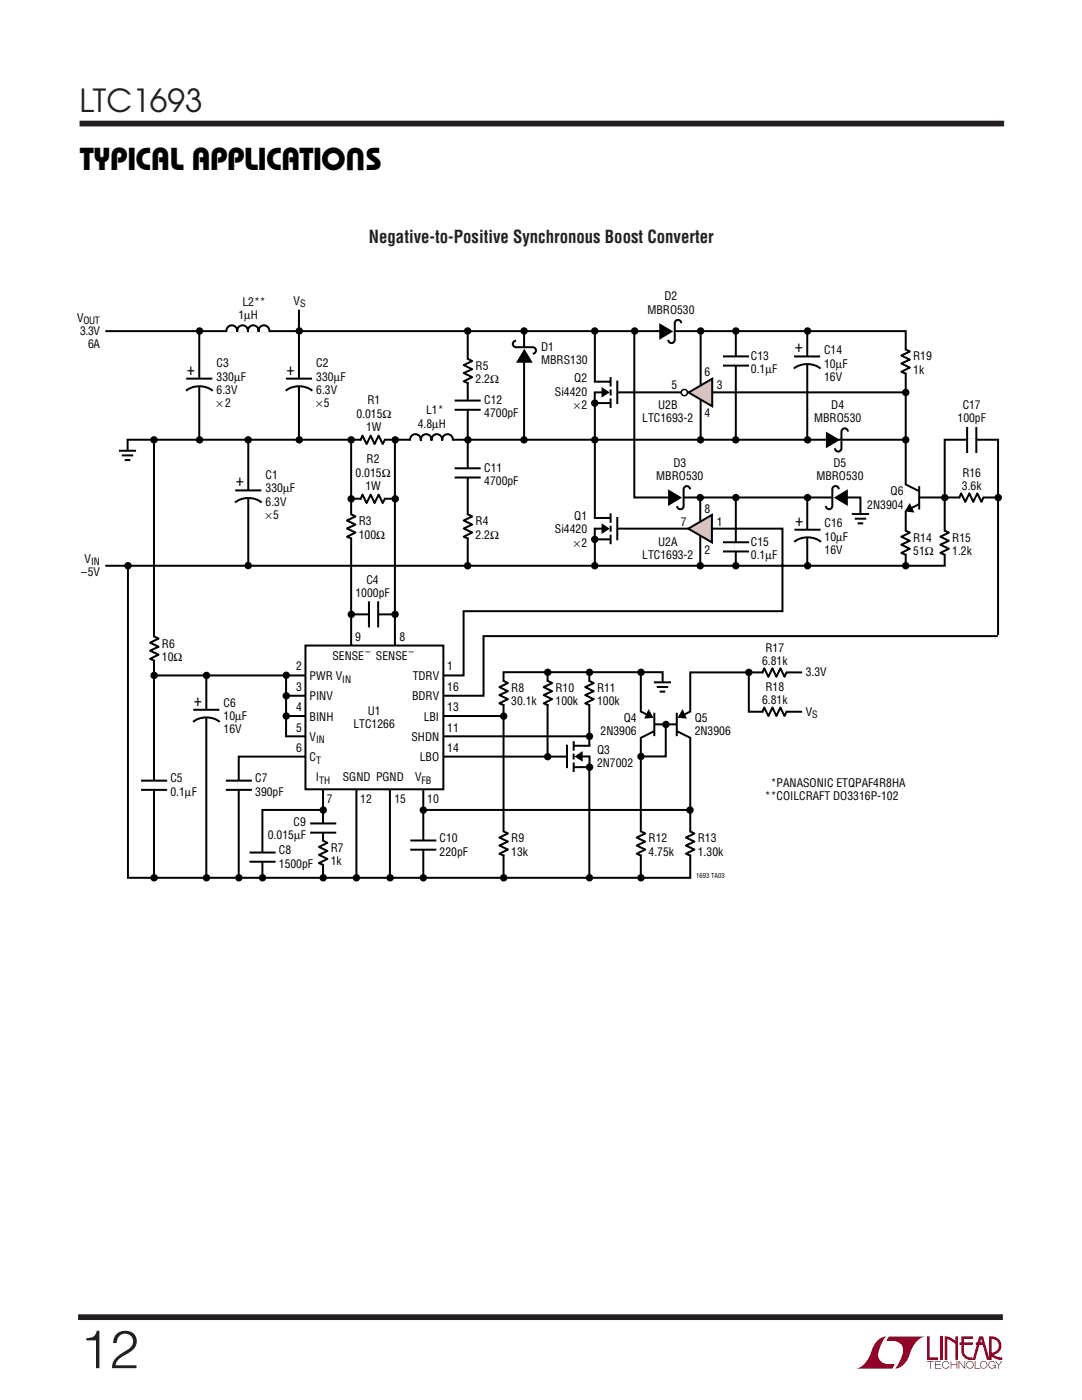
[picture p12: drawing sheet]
<svg xmlns="http://www.w3.org/2000/svg" width="216mm" height="279mm" viewBox="0 0 216 279" stroke-linecap="round" stroke-linejoin="round" font-family="sans-serif">
<g fill="#900126">
<path d="M185 266.7h.5v4.2h1.7v.5h-2.2z"/>
<path d="M175.3 267.3l.5-.3 1.1-.3a5.3 5.3 0 0 0-1.6 4.3 2.68 2.68 0 0 0 3.3 1.3l-.5 .8h-7.3a5.1 5.1 0 0 0 3.2-3.9l.4-.8z"/>
<path d="M177.4 266.7h7.2a5.1 5.1 0 0 0-3.2 4 3.4 3.4 0 0 1-2.8 2.4 5.3 5.3 0 0 0 1.5-4.2 2.67 2.67 0 0 0-3.2-1.3z"/>
<path d="M187.6 266.7h.5v4.7h-.5z"/>
<path d="M188.5 266.7l1.1 .2 1 .7v-.9h.6v4.7h-.6v-3.2l-.9-.6-.7-.4v4.2h-.5z"/>
<path d="M184.9 271.6h1.4v.2h-.6v1.3h-.1v-1.3h-.7z"/>
<path d="M186.6 271.6h1.2v.2h-1.1v.5h1v.1h-1v.6h1.1v.1h-1.2z"/>
<path d="M189.7 271.6h.1v.7h1.1v-.7h.1v1.5h-.1v-.7h-1.1v.7h-.1z"/>
<path d="M191.3 271.6h.1l1.1 1.3v-1.3h.1v1.5l-.1 .1-1.1-1.4v1.3h-.1z"/>
<path d="M194.5 271.6h.1v1.4h1v.1h-1.1z"/>
<path d="M198.6 271.6h.1l.6 .8 .5-.8h.2l-.7 .9v.6h-.1v-.6z"/>
<path d="M191.8 266.7h2.3v.5h-1.8v.7h1.8v.5h-1.8v1.2a1.37 1.37 0 0 0 1.8 1.3v.5l1.3-4.7h.8l1.1 4.3v-4.3a1.91 1.91 0 0 1 2.5 1.4 1.91 1.91 0 0 1-1.5 2.3l.7 .4 1 .1v.5h-.4a3.5 3.5 0 0 1-1.9-.8v-.6a1.39 1.39 0 0 0 1.6-1.3 1.39 1.39 0 0 0-1.4-1.5v4.2h-1l-.8-3h-1.4v-.5h1.3l-.2-.7-1.2 4.2a2.13 2.13 0 0 1-2.7-1.3l-.1-1.7h-.3v-.5h.3z"/>
<path d="M193 271.8a.75 .75 0 0 1 1.2 .2 .75 .75 0 0 1-.4 1.1 .75 .75 0 0 1-1-.7h.1a.61 .61 0 0 0 .9 .5 .61 .61 0 0 0 .2-1 .61 .61 0 0 0-1 .2l-.1 .3h-.1z"/>
<path d="M195.7 271.8a.75 .75 0 0 1 1.2 .2 .75 .75 0 0 1-.4 1.1 .75 .75 0 0 1-1-.7h.2a.61 .61 0 0 0 .8 .5 .61 .61 0 0 0 .2-1 .61 .61 0 0 0-1 .2v.3h-.2z"/>
<path d="M197.4 271.8a.74 .74 0 0 1 1.2 .3h-.1a.61 .61 0 0 0-1-.2 .61 .61 0 0 0 .1 1 .61 .61 0 0 0 .9-.4h-.5v-.1h.7v.7h-.2v-.3a.76 .76 0 0 1-1.1 .2 .76 .76 0 0 1 0-1.2z"/>
<path d="M188.2 271.8a.74 .74 0 0 1 1.2 .4h-.1a.61 .61 0 0 0-.9-.3 .61 .61 0 0 0-.1 1 .61 .61 0 0 0 1-.3h.1a.75 .75 0 0 1-1.1 .4 .75 .75 0 0 1-.1-1.2z"/>
</g>
<path d="M15.9 24.7h184.5M15.6 262.9h184.5" fill="none" stroke="#231f20" stroke-width="1.1" stroke-linecap="butt"/>
<g fill="none" stroke="#000" stroke-width=".4">
<path d="M21 66.1h159.7v46.8M39.8 66.1v21.7M59.7 61.8v26M93.3 66v46.9M104.6 66.1v21.7M118.7 66v46.9M126.6 66v33.3h45.1v4.5M139.8 66.1v21.7M146.8 66.1v21.7M30.7 87.8v87.4M49.5 87.8v25.1M70 99.5h8.8"/>
<path d="M70.1 87.9v43.8M78.8 87.9v43.8M146.8 99.4v13.5M161.1 99.4v13.5M183.2 99.3h16M21 112.9h167.5v-25.1h10.7v38.9M25.5 112.9v62.3h112.2v-41h22.4M123.3 105.5h32.8v16.5h-63.6v12.8h-61.5M41.2 134.9v40.3M57.1 134.8v12.1h60.5M149.4 134.2v7.8h10.7M199.1 127h-102.6v11.9h-39.4"/>
<path d="M57.1 142.9h43.4M64.5 153v22.1M71.1 152.5v22.6M77.8 152.5v22.6M84.5 153v22.1M113.1 151h-65.5v24.2M130.1 144.6h5.4M49.8 170.1h5.2M49.8 172h5.2M61.9 164.3h5.2M61.9 166.2h5.2M64.4 167.8l.9 .4-1.7 .8 1.7 .8-1.7 .8 1.7 .8-1.7 .8 1 .5"/>
<path d="M64.5 161.6h-12.1v13.5"/>
</g>
<g fill="#000">
<circle cx="118.7" cy="66.1" r=".74"/>
<circle cx="126.6" cy="66.1" r=".74"/>
<circle cx="139.8" cy="66.1" r=".74"/>
<circle cx="118.7" cy="87.8" r=".74"/>
<circle cx="139.8" cy="87.8" r=".74"/>
<circle cx="25.5" cy="112.9" r=".74"/>
<circle cx="118.7" cy="112.9" r=".74"/>
<circle cx="30.8" cy="134.8" r=".74"/>
<circle cx="41.2" cy="134.8" r=".74"/>
<circle cx="57.1" cy="134.8" r=".74"/>
<circle cx="57.1" cy="138.9" r=".74"/>
<circle cx="70.1" cy="122.6" r=".74"/>
<circle cx="78.8" cy="122.6" r=".74"/>
<circle cx="109.3" cy="134.2" r=".74"/>
<circle cx="57.1" cy="142.9" r=".74"/>
<circle cx="100.5" cy="142.9" r=".74"/>
<circle cx="30.8" cy="175.2" r=".74"/>
<circle cx="41.2" cy="175.2" r=".74"/>
<circle cx="47.7" cy="175.2" r=".74"/>
<circle cx="52.4" cy="175.2" r=".74"/>
<circle cx="64.5" cy="161.7" r=".74"/>
<circle cx="64.5" cy="175.2" r=".74"/>
<circle cx="71.1" cy="175.2" r=".74"/>
<circle cx="77.8" cy="175.2" r=".74"/>
<circle cx="84.5" cy="161.7" r=".74"/>
<circle cx="84.5" cy="175.2" r=".74"/>
<circle cx="100.5" cy="175.2" r=".74"/>
<circle cx="117.6" cy="175.2" r=".74"/>
<circle cx="127.9" cy="175.2" r=".74"/>
<circle cx="137.7" cy="161.7" r=".74"/>
</g>
<path d="M52.4 170.2v1.8M64.5 167.9v4.6M64.5 164.4v1.8" fill="none" stroke="#fff" stroke-width=".66" stroke-linecap="butt"/>
<path d="M61 128.8h27.5v28.7h-27.5z" fill="#fff" stroke="#000" stroke-width=".4"/>
<g fill="none" stroke="#fff" stroke-width=".66" stroke-linecap="butt">
<path d="M59.7 75.6v1.5M93.3 80v1.8M93.4 71.8v4.5M104.6 69.3v2.1M118.7 76.2v4.2M132.5 66.2h2.1M146.9 71.2v1.8M161.1 71.2v1.5M180.7 69.9v4.5M49.5 97.9v1.5M93.3 93.5v1.8M134.3 99.3h2.1"/>
<path d="M165.8 87.8h2.1M166.1 99.3h2.1M180.7 96.8v5.1M181.9 99.4h1.5M191.6 99.3h4.5M193 87.8h1.8M70.1 102.8v4.5M93.4 102.8v4.5M118.7 103.4v4.2M146.9 108.2v1.9M161.1 105.7v1.5M180.7 106v4.6"/>
<path d="M188.5 106v4.6M30.8 127.2v4.5M73.6 122.6h1.9M100.5 136v4.6M109.3 136v4.6M117.6 136v4.6M152.3 134.2h4.5M30.8 155.8v1.8M41.2 141.7v1.5M47.7 155.8v1.8M117.6 148.8v4.3M127.9 142.1v5"/>
<path d="M129 144.6h1.6M135 144.6h1.6M137.7 142.1v5M152.3 142h4.5M84.5 167.8v1.8M100.5 166.1v4.5M127.9 166.1v4.5M137.7 166.1v4.5"/>
</g>
<g fill="none" stroke="#000" stroke-width=".4">
<path d="M57 78a4.4 4.4 0 0 1 5.3 0M57 75.6h5.3M90.7 79.9h5.2M93.3 71.6l.9 .5-1.7 .8 1.7 .8-1.7 .8 1.7 .8-1.7 .8 1 .4M103 68a.64 .64 0 0 0-.7 .7 .64 .64 0 0 0 .7 .6h3.3a.64 .64 0 0 1 .6 .6 .64 .64 0 0 1-.6 .7M118.5 76.2h3.3M120.9 78.3h-2.2v2.1M121.8 75.2v1.9M121.8 79.5v1.9M121.8 77.7v1.2M123.2 76v4.6M135.9 64.5a.64 .64 0 0 0-.6-.7 .64 .64 0 0 0-.7 .7v3.3a.64 .64 0 0 1-.6 .7 .64 .64 0 0 1-.7-.7"/>
<path d="M144.3 71.1h5.2M144.3 73h5.2M158.4 73.6a4.4 4.4 0 0 1 5.3 0M158.4 71.1h5.3M161.1 66.1v21.7M180.6 69.7l.9 .4-1.7 .9 1.7 .8-1.7 .7 1.7 .9-1.7 .8 1 .4M46.9 97.9h5.2M90.7 81.8h5.2M90.7 93.5h5.2M90.7 95.3h5.2M118.5 80.4h3.3M137.7 97.7a.64 .64 0 0 0-.7-.7 .64 .64 0 0 0-.6 .7v3.3a.64 .64 0 0 1-.6 .6 .64 .64 0 0 1-.7-.6"/>
<path d="M139.7 99.4v13.5M167.4 97.6a.64 .64 0 0 0-.7-.6 .64 .64 0 0 0-.6 .6v3.4a.64 .64 0 0 1-.6 .6 .64 .64 0 0 1-.7-.6M169.2 86.1a.64 .64 0 0 0-.7-.6 .64 .64 0 0 0-.6 .7v3.3a.64 .64 0 0 1-.6 .6 .64 .64 0 0 1-.7-.6M180.7 96.7l2.7 1.3M183.4 97v4.7M193 85.2v5.2M194.8 85.2v5.2M196.3 99.2l-.5 1-.8-1.7-.8 1.7-.8-1.7-.8 1.7-.8-1.7-.4 .9M46.9 100.3a4.4 4.4 0 0 1 5.3 0M70 102.6l.9 .5-1.7 .8 1.7 .8-1.7 .8 1.7 .8-1.7 .8 1 .4M93.3 102.6l.9 .5-1.7 .8 1.7 .8-1.7 .8 1.7 .8-1.7 .8 1 .4M118.5 107.6h3.3"/>
<path d="M118.5 103.4h3.3M120.9 105.5h-2.2v2.1M121.8 102.4v1.9M121.8 106.7v1.9M121.8 104.9v1.2M123.2 103.2v4.6M144.3 108.2h5.2M144.3 110.1h5.2M158.5 108.1a4.4 4.4 0 0 1 5.3 0M158.5 105.7h5.2M170 102.6h3.4M170.6 103.5h2.2"/>
<path d="M171.1 104.4h1.2M180.6 105.9l.9 .4-1.7 .8 1.7 .8-1.7 .8 1.7 .8-1.7 .8 1 .5M183.4 100.6l-2.3 1.2M188.4 105.9l.9 .4-1.7 .8 1.7 .8-1.7 .8 1.7 .8-1.7 .8 1 .5M30.7 127l.9 .4-1.7 .9 1.7 .8-1.7 .7 1.7 .9-1.7 .8 1 .4M70 122.6h8.7M73.6 120v5.2M75.5 120v5.2M100.4 135.9l.9 .4-1.6 .8 1.6 .8-1.6 .8 1.6 .8-1.6 .9 .9 .4M109.3 135.9l.9 .4-1.7 .8 1.7 .8-1.7 .8 1.7 .8-1.7 .9 .9 .4M109.3 134.4v16.6M117.5 135.9l1 .4-1.7 .8 1.7 .8-1.7 .8 1.7 .8-1.7 .9 .9 .4"/>
<path d="M117.6 134.4v40.9M127.9 134.4v40.9M130.5 136.2h3.4M131 137.1h2.3M131.6 138h1.1M132.2 137.3v-3.1h-31.7v41.1M157 134.1l-.5 1-.8-1.7-.8 1.7-.8-1.7-.8 1.7-.8-1.7-.4 .9M28.2 155.8h5.2M28.2 157.6h5.2M38.5 144.1a4.4 4.4 0 0 1 5.3 0M38.6 141.7h5.2M45.1 155.8h5.2"/>
<path d="M45.1 157.6h5.2M113.1 148.6v4.7M114.5 150.4v1.2M114.5 147.9v1.9M114.5 152.2v1.9M114.5 148.8h3.3M114.5 153.1h3.3M115.4 151h2.2v2.1M127.8 142l2 1M130.5 145.9l-2.7 1.4M130.6 142.2v4.7M132.8 144.7v6.3h-4.9"/>
<path d="M135 142.2v4.7M135.1 145.9l2.7 1.4M137.8 142l-2 1M157 142l-.5 .9-.8-1.7-.8 1.7-.8-1.7-.8 1.7-.8-1.7-.4 1M81.9 167.7h5.2M81.9 169.6h5.2M84.4 161.6h53.1M100.4 165.9l.9 .4-1.6 .8 1.6 .9-1.6 .7 1.6 .9-1.6 .8 .9 .4M127.8 165.9l.9 .4-1.7 .8 1.7 .9-1.7 .7 1.7 .9-1.7 .8 1 .4M137.6 165.9l1 .4-1.7 .8 1.7 .9-1.7 .7 1.7 .9-1.7 .8 .9 .4"/>
</g>
<g fill="#000">
<path d="M104.6 69.6l1.7 2.8h-3.3zM131.5 64.5l2.8 1.6-2.8 1.7zM133.3 97.7l2.8 1.6-2.8 1.7zM166.4 99.3l2.8-1.7v3.4zM164.8 86.1l2.8 1.7-2.8 1.7z"/>
<circle cx="59.7" cy="66.1" r=".74"/>
<circle cx="104.6" cy="66.1" r=".74"/>
<circle cx="146.8" cy="66.1" r=".74"/>
<circle cx="161.1" cy="66.1" r=".74"/>
<circle cx="180.7" cy="78.3" r=".74"/>
<circle cx="30.7" cy="87.8" r=".74"/>
<circle cx="49.5" cy="87.8" r=".74"/>
<circle cx="59.7" cy="87.8" r=".74"/>
<circle cx="70.1" cy="87.8" r=".74"/>
<circle cx="70.1" cy="99.6" r=".74"/>
<circle cx="78.9" cy="87.8" r=".74"/>
<circle cx="78.9" cy="99.6" r=".74"/>
<circle cx="93.4" cy="87.8" r=".74"/>
<circle cx="104.6" cy="87.8" r=".74"/>
<circle cx="118.7" cy="80.4" r=".74"/>
<circle cx="139.7" cy="99.3" r=".74"/>
<circle cx="146.8" cy="87.8" r=".74"/>
<circle cx="146.8" cy="99.3" r=".74"/>
<circle cx="161.1" cy="99.3" r=".74"/>
<circle cx="161.1" cy="87.8" r=".74"/>
<circle cx="180.7" cy="87.8" r=".74"/>
<circle cx="188.5" cy="99.3" r=".74"/>
<circle cx="199.2" cy="99.3" r=".74"/>
<circle cx="49.5" cy="112.9" r=".74"/>
<circle cx="118.7" cy="107.6" r=".74"/>
<circle cx="139.7" cy="112.9" r=".74"/>
<circle cx="146.8" cy="112.9" r=".74"/>
<circle cx="161.1" cy="112.9" r=".74"/>
<circle cx="180.7" cy="112.9" r=".74"/>
<circle cx="117.6" cy="134.2" r=".74"/>
<circle cx="127.9" cy="134.2" r=".74"/>
<circle cx="149.4" cy="134.2" r=".74"/>
<circle cx="109.3" cy="151" r=".74"/>
<circle cx="117.6" cy="146.9" r=".74"/>
<circle cx="117.6" cy="153.1" r=".74"/>
<circle cx="127.9" cy="151" r=".74"/>
<circle cx="132.9" cy="144.6" r=".74"/>
</g>
<path d="M120.3 77.7l1 .6-1 .6zM120.3 104.9l1 .6-1 .6zM181.5 100.9l.6 1.1-1.2-.1zM115.1 151l.9-.7v1.3zM129.4 142l.6 1.1-1.1 .1zM136.2 142l.5 1.2-1.1-.1z" fill="#000" stroke="#000" stroke-width=".46"/>
<path d="M171.7 102.6v2.1M132.2 136.2v2.1" fill="none" stroke="#fff" stroke-width=".91" stroke-linecap="butt"/>
<path d="M137.3 105.5l4.8-2.7v5.4z" fill="#e5c1bc"/>
<path d="M37.1 78a4.4 4.4 0 0 1 5.3 0M37.2 75.6h5.2M45.2 66.2a1.09 1.09 0 0 1 1.1-1.3 1.09 1.09 0 0 1 1 1.3 1.08 1.08 0 0 1 1.1-1.3 1.08 1.08 0 0 1 1.1 1.3 1.08 1.08 0 0 1 1-1.3 1.08 1.08 0 0 1 1.1 1.3 1.09 1.09 0 0 1 1.1-1.3 1.09 1.09 0 0 1 1 1.3M123.1 78.3h57.5M23.7 90h3.5M24.3 90.9h2.3M24.9 91.8h1.1M76.8 87.7l-.4 .9-.8-1.7-.9 1.7-.7-1.7-.8 1.7-.9-1.7-.4 1M76.8 99.5l-.4 .9-.8-1.7-.9 1.7-.7-1.7-.8 1.7-.9-1.7-.4 1M81.8 87.9a1.09 1.09 0 0 1 1.1-1.2 1.09 1.09 0 0 1 1.1 1.2 1.08 1.08 0 0 1 1-1.2 1.08 1.08 0 0 1 1.1 1.2 1.08 1.08 0 0 1 1.1-1.2 1.08 1.08 0 0 1 1 1.2 1.09 1.09 0 0 1 1.1-1.2 1.09 1.09 0 0 1 1.1 1.2M180.8 87.8h-155.3v2.9M137.3 105.5l4.8-2.7v5.4z" fill="none" stroke="#000" stroke-width=".4"/>
<g fill="#000">
<circle cx="39.8" cy="66.1" r=".74"/>
<circle cx="93.3" cy="66.1" r=".74"/>
<circle cx="39.8" cy="87.8" r=".74"/>
<circle cx="93.3" cy="112.9" r=".74"/>
</g>
<path d="M39.8 75.6v1.5M45.3 66h8.4M72.1 87.8h4.5M72.1 99.6h4.5M81.9 87.8h8.4" fill="none" stroke="#fff" stroke-width=".66" stroke-linecap="butt"/>
<path d="M25.4 90v2.1" fill="none" stroke="#fff" stroke-width=".91" stroke-linecap="butt"/>
<path d="M137.4 78.3l4.7-2.7v5.5z" fill="#e5c1bc"/>
<path d="M137.4 78.3l4.7-2.7v5.5z" fill="none" stroke="#000" stroke-width=".4"/>
<circle cx="136.6" cy="78.3" r=".62" fill="#fff" stroke="#000" stroke-width=".3"/>
<text font-size="10.6" fill="#231f20" x="16" y="273">12</text>
<text font-size="6.3" fill="#231f20" x="15.9" y="22.3">LTC1693</text>
<g font-size="6.3">
<text x="72.9" y="29.5" transform="rotate(-180 72.9 29.5)">U</text>
<text x="15.9" y="33.9">TYPICAL APPLICATIONS</text>
</g>
<text font-size="3.5" fill="#231f20" x="73.6" y="48.5">Negative-to-Positive Synchronous Boost Converter</text>
<g font-size="3.3">
<text x="158.6" y="70.3">+</text>
<text x="37.3" y="74.8">+</text>
<text x="57.2" y="74.8">+</text>
<text x="47.1" y="97.1">+</text>
<text x="158.7" y="104.9">+</text>
<text x="38.7" y="140.8">+</text>
</g>
<g font-size="2.3">
<text x="132.6" y="60">D2</text>
<text x="15.4" y="64.2">V</text>
<text x="47.6" y="63.6">1µH</text>
<text x="48.4" y="61">L2**</text>
<text x="58.6" y="60.8">V</text>
<text x="129.2" y="62.6">MBRO530</text>
<text x="16" y="66.9">3.3V</text>
<text x="17.6" y="69.5">6A</text>
<text x="108" y="70">D1</text>
<text x="149.8" y="71.8">C13</text>
<text x="164.4" y="70.7">C14</text>
<text x="182.2" y="71.9">R19</text>
<text x="43.2" y="73.3">C3</text>
<text x="43.2" y="76">330µF</text>
<text x="63.1" y="73.3">C2</text>
<text x="63.1" y="76">330µF</text>
<text x="94.9" y="73.8">R5</text>
<text x="94.9" y="76.5">2.2Ω</text>
<text x="108" y="72.6">MBRS130</text>
<text x="114.6" y="76.3">Q2</text>
<text x="134" y="77.6">5</text>
<text x="140.6" y="75">6</text>
<text x="143.1" y="77.6">3</text>
<text x="149.8" y="74.5">0.1µF</text>
<text x="164.4" y="73.3">10µF</text>
<text x="164.4" y="76">16V</text>
<text x="182.2" y="74.6">1k</text>
<text x="43.2" y="78.6">6.3V</text>
<text x="43.2" y="81.3">× 2</text>
<text x="63.1" y="78.6">6.3V</text>
<text x="63.1" y="81.3">×5</text>
<text x="71.1" y="83.3">0.015Ω</text>
<text x="73.3" y="80.7">R1</text>
<text x="85" y="82.7">L1*</text>
<text x="96.6" y="80.6">C12</text>
<text x="96.6" y="83.3">4700pF</text>
<text x="110.7" y="79">Si4420</text>
<text x="114.5" y="81.6">×2</text>
<text x="131.3" y="81.7">U2B</text>
<text x="140.6" y="83.3">4</text>
<text x="165.9" y="81.6">D4</text>
<text x="192.1" y="81.6">C17</text>
<text x="73.1" y="86">1W</text>
<text x="83.3" y="85.4">4.8µH</text>
<text x="128.2" y="84.3">LTC1693-2</text>
<text x="162.5" y="84.2">MBRO530</text>
<text x="191.1" y="84.2">100pF</text>
<text x="53" y="95.6">C1</text>
<text x="70.9" y="95.1">0.015Ω</text>
<text x="73.2" y="92.5">R2</text>
<text x="96.6" y="94.2">C11</text>
<text x="131" y="95.8">MBRO530</text>
<text x="134.4" y="93.1">D3</text>
<text x="162.9" y="95.8">MBRO530</text>
<text x="166.3" y="93.1">D5</text>
<text x="192" y="95.2">R16</text>
<text x="53" y="98.3">330µF</text>
<text x="53" y="100.9">6.3V</text>
<text x="72.9" y="97.8">1W</text>
<text x="96.6" y="96.8">4700pF</text>
<text x="173.1" y="101.5">2N3904</text>
<text x="177.7" y="98.9">Q6</text>
<text x="191.9" y="97.8">3.6k</text>
<text x="53" y="103.6">×5</text>
<text x="71.6" y="104.9">R3</text>
<text x="71.6" y="107.5">100Ω</text>
<text x="94.9" y="104.9">R4</text>
<text x="94.9" y="107.5">2.2Ω</text>
<text x="110.7" y="106.4">Si4420</text>
<text x="114.6" y="103.8">Q1</text>
<text x="135.9" y="104.9">7</text>
<text x="140.6" y="102.3">8</text>
<text x="143.1" y="104.9">1</text>
<text x="164.5" y="105.3">C16</text>
<text x="164.5" y="107.9">10µF</text>
<text x="16.9" y="112.3">V</text>
<text x="114.5" y="109.1">×2</text>
<text x="128.2" y="111.6">LTC1693-2</text>
<text x="131.3" y="108.9">U2A</text>
<text x="140.6" y="110.6">2</text>
<text x="149.8" y="108.9">C15</text>
<text x="149.8" y="111.6">0.1µF</text>
<text x="164.5" y="110.6">16V</text>
<text x="182.2" y="108.1">R14</text>
<text x="182.2" y="110.7">51Ω</text>
<text x="190" y="108.1">R15</text>
<text x="190" y="110.7">1.2k</text>
<text x="16.2" y="115">–5V</text>
<text x="70.9" y="119.2">1000pF</text>
<text x="73.1" y="116.5">C4</text>
<text x="32.3" y="129.2">R6</text>
<text x="32.3" y="131.9">10Ω</text>
<text x="66.3" y="131.7">SENSE</text>
<text x="70.9" y="127.9">9</text>
<text x="75" y="131.7">SENSE</text>
<text x="79.7" y="127.9">8</text>
<text x="152.7" y="130.1">R17</text>
<text x="59.1" y="133.8">2</text>
<text x="59.1" y="137.9">3</text>
<text x="61.8" y="135.7">PWR V</text>
<text x="82.4" y="135.7">TDRV</text>
<text x="89.2" y="133.8">1</text>
<text x="89.2" y="137.9">16</text>
<text x="152.1" y="132.8">6.81k</text>
<text x="152.7" y="137.9">R18</text>
<text x="160.8" y="134.9">3.3V</text>
<text x="44.6" y="141">C6</text>
<text x="44.6" y="143.7">10µF</text>
<text x="59.1" y="142">4</text>
<text x="61.8" y="143.8">BINH</text>
<text x="61.8" y="139.8">PINV</text>
<text x="73.4" y="142.7">U1</text>
<text x="82.2" y="139.8">BDRV</text>
<text x="84.5" y="143.8">LBI</text>
<text x="89.2" y="142">13</text>
<text x="102" y="138.1">R8</text>
<text x="102" y="140.8">30.1k</text>
<text x="110.8" y="138.1">R10</text>
<text x="110.8" y="140.8">100k</text>
<text x="119.1" y="138.1">R11</text>
<text x="119.1" y="140.8">100k</text>
<text x="152.1" y="140.6">6.81k</text>
<text x="160.8" y="142.8">V</text>
<text x="44.6" y="146.4">16V</text>
<text x="59.1" y="146">5</text>
<text x="61.8" y="147.8">V</text>
<text x="70.5" y="145.4">LTC1266</text>
<text x="82.1" y="147.8">SHDN</text>
<text x="89.2" y="146">11</text>
<text x="119.8" y="146.8">2N3906</text>
<text x="124.5" y="144.1">Q4</text>
<text x="138.6" y="144.1">Q5</text>
<text x="138.6" y="146.8">2N3906</text>
<text x="59.1" y="150.1">6</text>
<text x="61.8" y="151.9">C</text>
<text x="63" y="155.9">I</text>
<text x="68.4" y="155.9">SGND PGND</text>
<text x="82.8" y="155.9">V</text>
<text x="83.8" y="151.9">LBO</text>
<text x="89.2" y="150.1">14</text>
<text x="119.1" y="150.5">Q3</text>
<text x="119.1" y="153.1">2N7002</text>
<text x="34" y="156.1">C5</text>
<text x="34" y="158.8">0.1µF</text>
<text x="50.9" y="156.1">C7</text>
<text x="50.9" y="158.8">390pF</text>
<text x="65.2" y="160.2">7</text>
<text x="71.9" y="160.2">12</text>
<text x="78.7" y="160.2">15</text>
<text x="85.3" y="160.2">10</text>
<text x="152.6" y="159.7">**COILCRAFT DO3316P-102</text>
<text x="153.8" y="157">*PANASONIC ETQPAF4R8HA</text>
<text x="53.4" y="167.5">0.015µF</text>
<text x="58.6" y="164.8">C9</text>
<text x="55.6" y="170.5">C8</text>
<text x="55.6" y="173.1">1500pF</text>
<text x="66" y="170">R7</text>
<text x="66" y="172.6">1k</text>
<text x="87.7" y="168.1">C10</text>
<text x="87.7" y="170.7">220pF</text>
<text x="102" y="168.1">R9</text>
<text x="102" y="170.8">13k</text>
<text x="129.4" y="168.1">R12</text>
<text x="129.4" y="170.8">4.75k</text>
<text x="139.2" y="168.1">R13</text>
<text x="139.2" y="170.8">1.30k</text>
</g>
<g font-size="2">
<text x="16.7" y="64.7">OUT</text>
<text x="59.9" y="61.3">S</text>
<text x="18.2" y="112.8">IN</text>
<text x="72.9" y="130.7">–</text>
<text x="81.6" y="130.7">–</text>
<text x="68.3" y="136.2">IN</text>
<text x="162.1" y="143.3">S</text>
<text x="63.1" y="148.3">IN</text>
<text x="63.1" y="152.4">T</text>
<text x="63.7" y="156.4">TH</text>
<text x="84.1" y="156.4">FB</text>
</g>
<text font-size="1.3" x="138.9" y="175.2">1693 TA03</text>
</svg>
